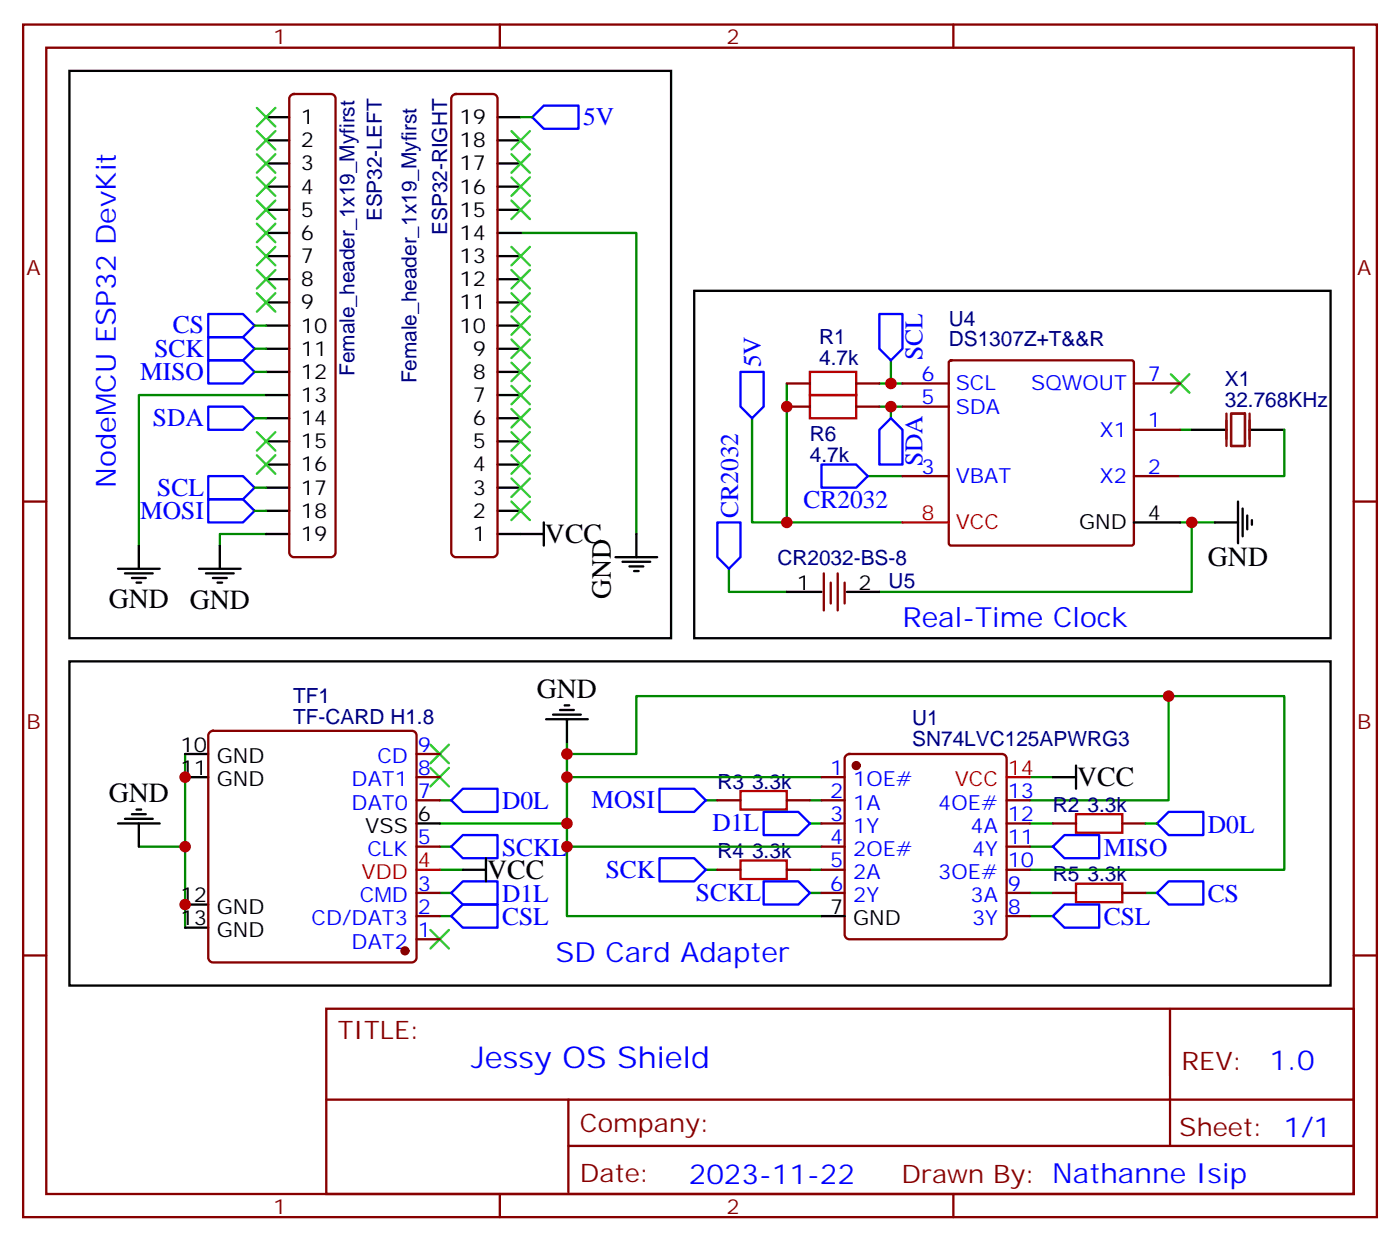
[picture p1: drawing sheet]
<svg xmlns="http://www.w3.org/2000/svg" width="213mm" height="189mm" viewBox="0 0 213 189" stroke-linecap="round" stroke-linejoin="round" font-family="sans-serif">
<g fill="none" stroke="#870000" stroke-width=".35">
<path d="M3.5 3.7h206.4v181.7h-206.4zM7.1 7.3h199.3v174.6h-199.3zM44.3 14.5l.5-.2h5.6a.71 .71 0 0 1 .8 .7v69.2a.76 .76 0 0 1-.8 .7h-5.6a.76 .76 0 0 1-.7-.7v-69.2zM69 14.5l.5-.2h5.6a.71 .71 0 0 1 .7 .7v69.2a.76 .76 0 0 1-.7 .7h-5.6a.76 .76 0 0 1-.7-.7v-69.2zM76.2 3.7v3.6M145.3 3.7v3.6M119.9 58.4h3.6M130.5 58.4h3.6M137.6 58.4h7M144.7 55.1l.3-.2h27.7l.2 .3-.1 27.7-.3 .2h-27.7l-.2-.3zM172.9 58.4h7M3.5 76.4h3.6"/>
<path d="M119.9 61.9h3.6M130.5 61.9h3.6M137.6 72.5h7M137.6 61.9h7M172.9 65.5h7M172.9 72.5h7M206.4 76.4h3.5M125.6 87.3v5.7M126.6 88.8v3.1M127.7 87.3v5.7M128.8 88.8v3.1M32 111.5l.5-.2h30.3a.71 .71 0 0 1 .7 .7v33.9a.76 .76 0 0 1-.7 .7h-30.3a.76 .76 0 0 1-.8-.7v-33.9z"/>
<path d="M63.5 118.4h3.5M63.5 114.9h3.5M125.2 118.4h3.6M129 115.1l.5-.2h23.3a.71 .71 0 0 1 .7 .7v26.8a.76 .76 0 0 1-.7 .7h-23.3a.76 .76 0 0 1-.7-.7v-26.8zM63.5 136h3.5M63.5 121.9h3.5M63.5 129h3.5M63.5 139.6h3.5M109.4 132.5h3.5M109.4 121.9h3.5M119.9 132.5h3.6M119.9 121.9h3.6"/>
<path d="M125.2 136h3.6M125.2 132.5h3.6M125.2 121.9h3.6M125.2 125.4h3.6M125.2 129h3.6M153.5 136h3.5M153.5 132.5h3.5M153.5 121.9h3.5M153.5 125.4h3.5M153.5 129h3.5M153.5 139.6h3.5M160.5 136h3.5"/>
<path d="M160.5 125.4h3.5M171.1 136h3.5M171.1 125.4h3.5M3.5 145.6h3.6M49.7 153.7h156.7v28.2h-156.7zM63.5 143.1h3.5M178.4 153.7v20.9M206.4 145.6h3.5M49.8 167.5h156.4M86.7 174.6h119.5M86.7 167.5v14.1M76.2 181.9v3.5"/>
<path d="M145.3 181.9v3.5"/>
</g>
<g fill="none" stroke="#000" stroke-width=".35">
<path d="M10.6 10.8h91.7v86.4h-91.7zM40.6 17.9h3.5M75.8 17.9h3.6M40.6 21.4h3.5M40.6 24.9h3.5M40.6 28.4h3.5M40.6 32h3.5M40.6 35.5h3.5M40.6 39h3.5M75.8 21.4h3.6M75.8 24.9h3.6M75.8 28.4h3.6"/>
<path d="M75.8 32h3.6M75.8 35.5h3.6M75.8 39h3.6M40.6 42.5h3.5M40.6 46.1h3.5M40.6 49.6h3.5M40.6 53.1h3.5M40.6 56.7h3.5M75.8 42.5h3.6M75.8 46.1h3.6M75.8 49.6h3.6M75.8 53.1h3.6"/>
<path d="M75.8 56.7h3.6M105.8 44.3h97v52.9h-97zM40.6 60.2h3.5M40.6 63.7h3.5M40.6 67.2h3.5M40.6 70.8h3.5M40.6 74.3h3.5M40.6 77.8h3.5M75.8 60.2h3.6M75.8 63.7h3.6M75.8 67.2h3.6M75.8 70.8h3.6"/>
<path d="M75.8 74.3h3.6M75.8 77.8h3.6M82.9 79.6v3.5M172.9 79.6h7M181.7 65.5h5.3M185.2 79.6h3.5M188.7 76.4v6.4M189.4 77.5v4.2M190.1 78.5v2.1M190.5 65.5h5.3M190.9 79.2v.7M18 86.6h6.3"/>
<path d="M19 87.3h4.3M20.1 88.1h2.1M20.8 88.8h.7M21.2 83.1v3.5M30.3 86.6h6.4M31.4 87.3h4.2M32.5 88.1h2.1M33.2 88.8h.7M33.5 83.1v3.5M40.6 81.4h3.5M75.8 81.4h7.1M93.8 84.9h6.4"/>
<path d="M94.9 85.6h4.2M96 86.3h2.1M96.7 87h.7M97 81.4v3.5M119.9 90.2h5.3M129.1 90.2h5M10.6 100.8h192.2v49.3h-192.2zM28.2 118.4h3.5M28.2 114.9h3.5M83.3 109.6h6.3M84.3 108.9h4.2M85.4 108.2h2.1"/>
<path d="M86.1 107.5h.7M86.4 109.6v3.5M160.5 118.4h3.5M164 116.6v3.6M18 125.4h6.3M19 124.7h4.3M20.1 124h2.1M20.8 123.3h.7M21.2 125.4v3.6M28.2 137.8h3.5M63.5 125.4h3.5M70.6 132.5h3.5"/>
<path d="M74.1 130.7v3.6M125.2 139.6h3.6M28.2 141.3h3.5"/>
</g>
<g fill="none" stroke="#008700" stroke-width=".35">
<path d="M79.4 17.9h1.7M79.4 35.5h17.6v45.9M38.8 49.6h1.8M38.8 53.1h1.8M38.8 56.7h1.8M119.9 58.4v21.2M134.1 58.4h3.5M135.8 54.9v3.5M38.8 63.7h1.8M38.8 74.3h1.8M38.8 77.8h1.8M40.6 60.2h-19.4v22.9"/>
<path d="M114.7 63.7v15.9h22.9M132.3 72.5h5.3M134.1 61.9h3.5M135.8 61.9v1.8M179.9 65.5h1.8M179.9 79.6h5.3M181.7 79.6v10.6h-47.6M195.8 65.5v7h-15.9M40.6 81.4h-7.1v1.7M111.1 86.6v3.6h8.8M28.2 114.9v26.4M86.4 114.9h10.6v-8.9h81.2v15.9h-21.2"/>
<path d="M86.4 113.1v26.5h38.8M86.4 118.4h38.8M157 118.4h3.5M178.2 106h17.6v26.5h-38.8M21.2 129h7M67 129h1.8M67 136h1.8M67 132.5h3.6M67 121.9h1.8M67 125.4h19.4M67 139.6h1.8M86.4 129h38.8"/>
<path d="M107.6 132.5h1.8M107.6 121.9h1.8M123.5 136h1.7M123.5 132.5h1.7M123.5 121.9h1.7M123.5 125.4h1.7M157 129h3.5M157 136h3.5M157 125.4h3.5M157 139.6h3.5M174.6 136h1.8M174.6 125.4h1.8"/>
</g>
<g fill="none" stroke="#00f" stroke-width=".35">
<path d="M81.1 17.9l1.8-1.8h5.3v3.5h-5.3zM31.7 47.8h5.3l1.8 1.8-1.8 1.8h-5.3zM31.7 51.4h5.3l1.8 1.7-1.8 1.8h-5.3zM31.7 54.9h5.3l1.8 1.8-1.8 1.7h-5.3zM112.9 56.7h3.5v5.2l-1.7 1.8-1.8-1.8zM134.1 47.8h3.5v5.3l-1.8 1.8-1.7-1.8zM31.7 72.5h5.3l1.8 1.8-1.8 1.8h-5.3zM31.7 61.9h5.3l1.8 1.8-1.8 1.8h-5.3zM31.7 76.1h5.3l1.8 1.7-1.8 1.8h-5.3zM109.4 79.6h3.5v5.3l-1.8 1.7-1.7-1.7zM125.2 70.8h5.3l1.8 1.7-1.8 1.8h-5.3zM135.8 63.7l1.8 1.8v5.3h-3.5v-5.3z"/>
<path d="M68.8 139.6l1.8-1.8h5.2v3.5h-5.2zM68.8 136l1.8-1.7h5.2v3.5h-5.2zM68.8 121.9l1.8-1.7h5.2v3.5h-5.2zM70.6 127.2h5.2v3.5h-5.2l-1.8-1.7zM100.5 130.7h5.3l1.8 1.8-1.8 1.8h-5.3zM100.5 120.2h5.3l1.8 1.7-1.8 1.8h-5.3zM116.4 123.7h5.3l1.8 1.7-1.8 1.8h-5.3zM116.4 134.3h5.3l1.8 1.7-1.8 1.8h-5.3zM160.5 139.6l1.8-1.8h5.3v3.5h-5.3zM162.3 127.2h5.3v3.5h-5.3l-1.8-1.7zM176.4 136l1.8-1.7h5.2v3.5h-5.2zM176.4 125.4l1.8-1.7h5.2v3.5h-5.2z"/>
</g>
<path d="M123.5 56.7h7v3.5h-7zM123.5 60.2h7v3.5h-7zM112.9 131.1h7v2.8h-7zM112.9 120.5h7v2.8h-7zM164 134.6h7.1v2.8h-7.1zM164 124h7.1v2.9h-7.1z" fill="none" stroke="#a10000" stroke-width=".35"/>
<g fill="none" stroke="#3c3" stroke-width=".35">
<path d="M39.2 16.4l2.8 2.9M39.2 20l2.8 2.8M42 16.4l-2.8 2.9M42 20l-2.8 2.8M78 20l2.8 2.8M80.8 20l-2.8 2.8M39.2 23.5l2.8 2.8M39.2 27l2.8 2.8M39.2 30.6l2.8 2.8M39.2 34.1l2.8 2.8M39.2 37.6l2.8 2.8M42 23.5l-2.8 2.8"/>
<path d="M42 27l-2.8 2.8M42 30.6l-2.8 2.8M42 34.1l-2.8 2.8M42 37.6l-2.8 2.8M78 37.6l2.8 2.8M78 30.6l2.8 2.8M78 27l2.8 2.8M78 23.5l2.8 2.8M80.8 27l-2.8 2.8M80.8 30.6l-2.8 2.8M80.8 37.6l-2.8 2.8M80.8 23.5l-2.8 2.8"/>
<path d="M39.2 41.1l2.8 2.9M39.2 44.7l2.8 2.8M42 41.1l-2.8 2.9M42 44.7l-2.8 2.8M78 58.8l2.8 2.8M78 55.2l2.8 2.9M78 51.7l2.8 2.8M78 48.2l2.8 2.8M78 44.7l2.8 2.8M78 41.1l2.8 2.9M80.8 58.8l-2.8 2.8M80.8 55.2l-2.8 2.9"/>
<path d="M80.8 51.7l-2.8 2.8M80.8 48.2l-2.8 2.8M80.8 44.7l-2.8 2.8M80.8 41.1l-2.8 2.9M178.5 57l2.8 2.8M181.3 57l-2.8 2.8M39.2 65.8l2.8 2.9M39.2 69.4l2.8 2.8M42 65.8l-2.8 2.9M42 69.4l-2.8 2.8M78 76.4l2.8 2.8M78 72.9l2.8 2.8"/>
<path d="M78 69.4l2.8 2.8M78 65.8l2.8 2.9M78 62.3l2.8 2.8M80.8 76.4l-2.8 2.8M80.8 72.9l-2.8 2.8M80.8 69.4l-2.8 2.8M80.8 65.8l-2.8 2.9M80.8 62.3l-2.8 2.8M65.6 113.5l2.8 2.8M65.6 117l2.8 2.8M68.4 113.5l-2.8 2.8M68.4 117l-2.8 2.8"/>
<path d="M65.6 141.7l2.8 2.8M68.4 141.7l-2.8 2.8"/>
</g>
<g fill="#870000" stroke="#870000" stroke-width=".35">
<circle cx="130.5" cy="116.6" r=".53"/>
<circle cx="61.7" cy="144.9" r=".53"/>
</g>
<path d="M137.6 79.6h7M153.5 118.4h3.5M63.5 132.5h3.5" fill="none" stroke="#f00" stroke-width=".35"/>
<path d="M187 63v4.9M187.7 63h2.1v4.9h-2.1zM190.5 63v4.9" fill="none" stroke="#871200" stroke-width=".35"/>
<g fill="#c00">
<circle cx="178.2" cy="106" r=".88"/>
<circle cx="86.4" cy="114.9" r=".88"/>
<circle cx="86.4" cy="129" r=".88"/>
<circle cx="86.4" cy="118.4" r=".88"/>
<circle cx="86.4" cy="125.4" r=".88"/>
<circle cx="28.2" cy="129" r=".88"/>
<circle cx="28.2" cy="118.4" r=".88"/>
<circle cx="28.2" cy="137.8" r=".88"/>
<circle cx="181.7" cy="79.6" r=".88"/>
<circle cx="135.8" cy="61.9" r=".88"/>
<circle cx="119.9" cy="61.9" r=".88"/>
<circle cx="119.9" cy="79.6" r=".88"/>
<circle cx="135.8" cy="58.4" r=".88"/>
</g>
<text font-size="4.6" fill="#00f" x="71.8" y="162.7">Jessy OS Shield</text>
<g font-size="4.2" fill="#00f">
<text x="17.6" y="74.3" transform="rotate(-90 17.6 74.3)">NodeMCU ESP32 DevKit</text>
<text x="137.6" y="95.5">Real-Time Clock</text>
<text x="84.7" y="146.6">SD Card Adapter</text>
<text x="193.5" y="162.9">1.0</text>
<text x="105" y="180.3">2023-11-22</text>
</g>
<g font-size="4.2">
<text x="83.1" y="82.7">VCC</text>
<text x="184.1" y="86.3">GND</text>
<text x="16.6" y="92.6">GND</text>
<text x="28.9" y="92.7">GND</text>
<text x="93.1" y="91.2" transform="rotate(-90 93.1 91.2)">GND</text>
<text x="81.8" y="106.3">GND</text>
<text x="164.2" y="119.8">VCC</text>
<text x="16.6" y="122.2">GND</text>
<text x="74.3" y="133.9">VCC</text>
</g>
<g font-size="3.9" fill="#00f">
<text x="88.9" y="19.1">5V</text>
<text x="26.3" y="50.8">CS</text>
<text x="21.4" y="57.9">MISO</text>
<text x="23.6" y="54.4">SCK</text>
<text x="116" y="56" transform="rotate(-90 116 56)">5V</text>
<text x="140.6" y="54.8" transform="rotate(-90 140.6 54.8)">SCL</text>
<text x="23.3" y="64.9">SDA</text>
<text x="140.6" y="71" transform="rotate(-90 140.6 71)">SDA</text>
<text x="24" y="75.5">SCL</text>
<text x="122.5" y="77.4">CR2032</text>
<text x="21.4" y="79.1">MOSI</text>
<text x="112.5" y="78.9" transform="rotate(-90 112.5 78.9)">CR2032</text>
<text x="76.6" y="123.3">D0L</text>
<text x="90.2" y="123.1">MOSI</text>
<text x="76.6" y="130.4">SCKL</text>
<text x="108.6" y="126.6">D1L</text>
<text x="168.3" y="130.4">MISO</text>
<text x="184.1" y="126.8">D0L</text>
<text x="76.6" y="137.4">D1L</text>
<text x="92.3" y="133.7">SCK</text>
<text x="106.1" y="137.2">SCKL</text>
<text x="184.1" y="137.4">CS</text>
<text x="76.6" y="140.9">CSL</text>
<text x="168.3" y="140.9">CSL</text>
</g>
<g font-size="3.9" fill="#800">
<text x="51.5" y="158.3">TITLE:</text>
<text x="180.1" y="162.9">REV:</text>
<text x="88.4" y="172.5">Company:</text>
<text x="179.8" y="173.1">Sheet: 1/1</text>
<text x="88.4" y="180.1">Date:</text>
<text x="137.4" y="180.2">Drawn By: Nathanne Isip</text>
</g>
<g font-size="3.2" fill="#800">
<text x="41.6" y="6.7">1</text>
<text x="110.8" y="6.7">2</text>
<text x="4.1" y="41.8">A</text>
<text x="206.9" y="41.8">A</text>
<text x="4.1" y="111">B</text>
<text x="206.9" y="111">B</text>
<text x="41.6" y="184.9">1</text>
<text x="110.8" y="184.9">2</text>
</g>
<g font-size="3.2">
<text x="45.9" y="22.4">2</text>
<text x="45.9" y="18.9">1</text>
<text x="70.1" y="18.9">19</text>
<text x="70.1" y="22.4">18</text>
<text x="45.9" y="29.5">4</text>
<text x="45.9" y="26">3</text>
<text x="70.1" y="26">17</text>
<text x="70.1" y="29.5">16</text>
<text x="45.9" y="33">5</text>
<text x="70.1" y="33">15</text>
<text x="45.9" y="40.1">7</text>
<text x="45.9" y="36.5">6</text>
<text x="70.1" y="36.5">14</text>
<text x="70.1" y="40.1">13</text>
<text x="45.9" y="47.1">9</text>
<text x="45.9" y="43.6">8</text>
<text x="70.1" y="43.6">12</text>
<text x="70.1" y="47.1">11</text>
<text x="45.9" y="50.7">10</text>
<text x="70.1" y="50.7">10</text>
<text x="45.9" y="57.7">12</text>
<text x="45.9" y="54.2">11</text>
<text x="72.1" y="54.2">9</text>
<text x="72.1" y="57.7">8</text>
<text x="45.9" y="64.8">14</text>
<text x="45.9" y="61.2">13</text>
<text x="72.1" y="61.2">7</text>
<text x="72.1" y="64.8">6</text>
<text x="45.9" y="71.8">16</text>
<text x="45.9" y="68.3">15</text>
<text x="72.1" y="68.3">5</text>
<text x="72.1" y="71.8">4</text>
<text x="45.9" y="75.4">17</text>
<text x="72.1" y="75.4">3</text>
<text x="45.9" y="82.4">19</text>
<text x="45.9" y="78.9">18</text>
<text x="72.1" y="78.9">2</text>
<text x="72.1" y="82.4">1</text>
<text x="164.5" y="80.6">GND</text>
<text x="175" y="79.2">4</text>
<text x="121.5" y="89.8">1</text>
<text x="130.9" y="89.8">2</text>
<text x="27.5" y="118">11</text>
<text x="27.5" y="114.5">10</text>
<text x="33.1" y="119.8">GND</text>
<text x="33.1" y="116.3">GND</text>
<text x="63.7" y="125.1">6</text>
<text x="55.7" y="126.9">VSS</text>
<text x="27.5" y="137.4">12</text>
<text x="27.5" y="141">13</text>
<text x="33.1" y="142.7">GND</text>
<text x="33.1" y="139.2">GND</text>
<text x="126.6" y="139.2">7</text>
<text x="130.1" y="141">GND</text>
</g>
<g font-size="3.2" fill="#000080">
<text x="58.2" y="33.7" transform="rotate(-90 58.2 33.7)">ESP32-LEFT</text>
<text x="68.2" y="35.8" transform="rotate(-90 68.2 35.8)">ESP32-RIGHT</text>
<text x="124.9" y="52.4">R1</text>
<text x="144.6" y="52.8">DS1307Z+T&amp;&amp;R</text>
<text x="144.6" y="49.6">U4</text>
<text x="54" y="57.3" transform="rotate(-90 54 57.3)">Female_header_1x19_Myfirst</text>
<text x="63.5" y="58.4" transform="rotate(-90 63.5 58.4)">Female_header_1x19_Myfirst</text>
<text x="124.9" y="55.6">4.7k</text>
<text x="186.7" y="58.8">X1</text>
<text x="186.7" y="61.9">32.768KHz</text>
<text x="123.5" y="70.4">4.7k</text>
<text x="123.5" y="67.2">R6</text>
<text x="118.5" y="86.1">CR2032-BS-8</text>
<text x="135.5" y="89.6">U5</text>
<text x="44.7" y="107.1">TF1</text>
<text x="44.7" y="110.3">TF-CARD H1.8</text>
<text x="139.1" y="113.7">SN74LVC125APWRG3</text>
<text x="139.1" y="110.5">U1</text>
<text x="109.4" y="120.2">R3</text>
<text x="114.7" y="120.2">3.3k</text>
<text x="160.5" y="123.7">R2</text>
<text x="165.8" y="123.7">3.3k</text>
<text x="109.4" y="130.7">R4</text>
<text x="114.7" y="130.7">3.3k</text>
<text x="160.5" y="134.3">R5</text>
<text x="165.8" y="134.3">3.3k</text>
</g>
<g font-size="3.2" fill="#00f">
<text x="140.5" y="58.1">6</text>
<text x="145.7" y="59.5">SCL</text>
<text x="157.2" y="59.5">SQWOUT</text>
<text x="175" y="58.1">7</text>
<text x="140.5" y="61.6">5</text>
<text x="145.7" y="63">SDA</text>
<text x="175" y="65.1">1</text>
<text x="167.6" y="66.5">X1</text>
<text x="140.5" y="72.2">3</text>
<text x="145.7" y="73.6">VBAT</text>
<text x="167.6" y="73.6">X2</text>
<text x="175" y="72.2">2</text>
<text x="53.6" y="119.8">DAT1</text>
<text x="57.5" y="116.3">CD</text>
<text x="63.7" y="114.5">9</text>
<text x="63.7" y="118">8</text>
<text x="126.6" y="118">1</text>
<text x="130.1" y="119.8">1OE#</text>
<text x="53.6" y="123.3">DAT0</text>
<text x="63.7" y="121.6">7</text>
<text x="126.6" y="121.6">2</text>
<text x="126.6" y="125.1">3</text>
<text x="130.1" y="123.3">1A</text>
<text x="143" y="123.3">4OE#</text>
<text x="153.6" y="125.1">12</text>
<text x="153.6" y="121.6">13</text>
<text x="56" y="130.4">CLK</text>
<text x="63.7" y="128.6">5</text>
<text x="126.6" y="128.6">4</text>
<text x="130.1" y="126.9">1Y</text>
<text x="130.1" y="130.4">2OE#</text>
<text x="148" y="126.9">4A</text>
<text x="148.2" y="130.4">4Y</text>
<text x="153.6" y="128.6">11</text>
<text x="54.9" y="137.4">CMD</text>
<text x="63.7" y="135.7">3</text>
<text x="126.6" y="132.2">5</text>
<text x="126.6" y="135.7">6</text>
<text x="130.1" y="133.9">2A</text>
<text x="130.1" y="137.4">2Y</text>
<text x="143" y="133.9">3OE#</text>
<text x="148" y="137.4">3A</text>
<text x="153.6" y="135.7">9</text>
<text x="153.6" y="132.2">10</text>
<text x="47.5" y="141">CD/DAT3</text>
<text x="63.7" y="139.2">2</text>
<text x="63.7" y="142.7">1</text>
<text x="148.2" y="141">3Y</text>
<text x="153.6" y="139.2">8</text>
<text x="53.6" y="144.5">DAT2</text>
</g>
<g font-size="3.2" fill="#f00">
<text x="140.5" y="79.2">8</text>
<text x="145.7" y="80.6">VCC</text>
<text x="145.6" y="119.8">VCC</text>
<text x="153.6" y="118">14</text>
<text x="55.1" y="133.9">VDD</text>
<text x="63.7" y="132.2">4</text>
</g>
</svg>
